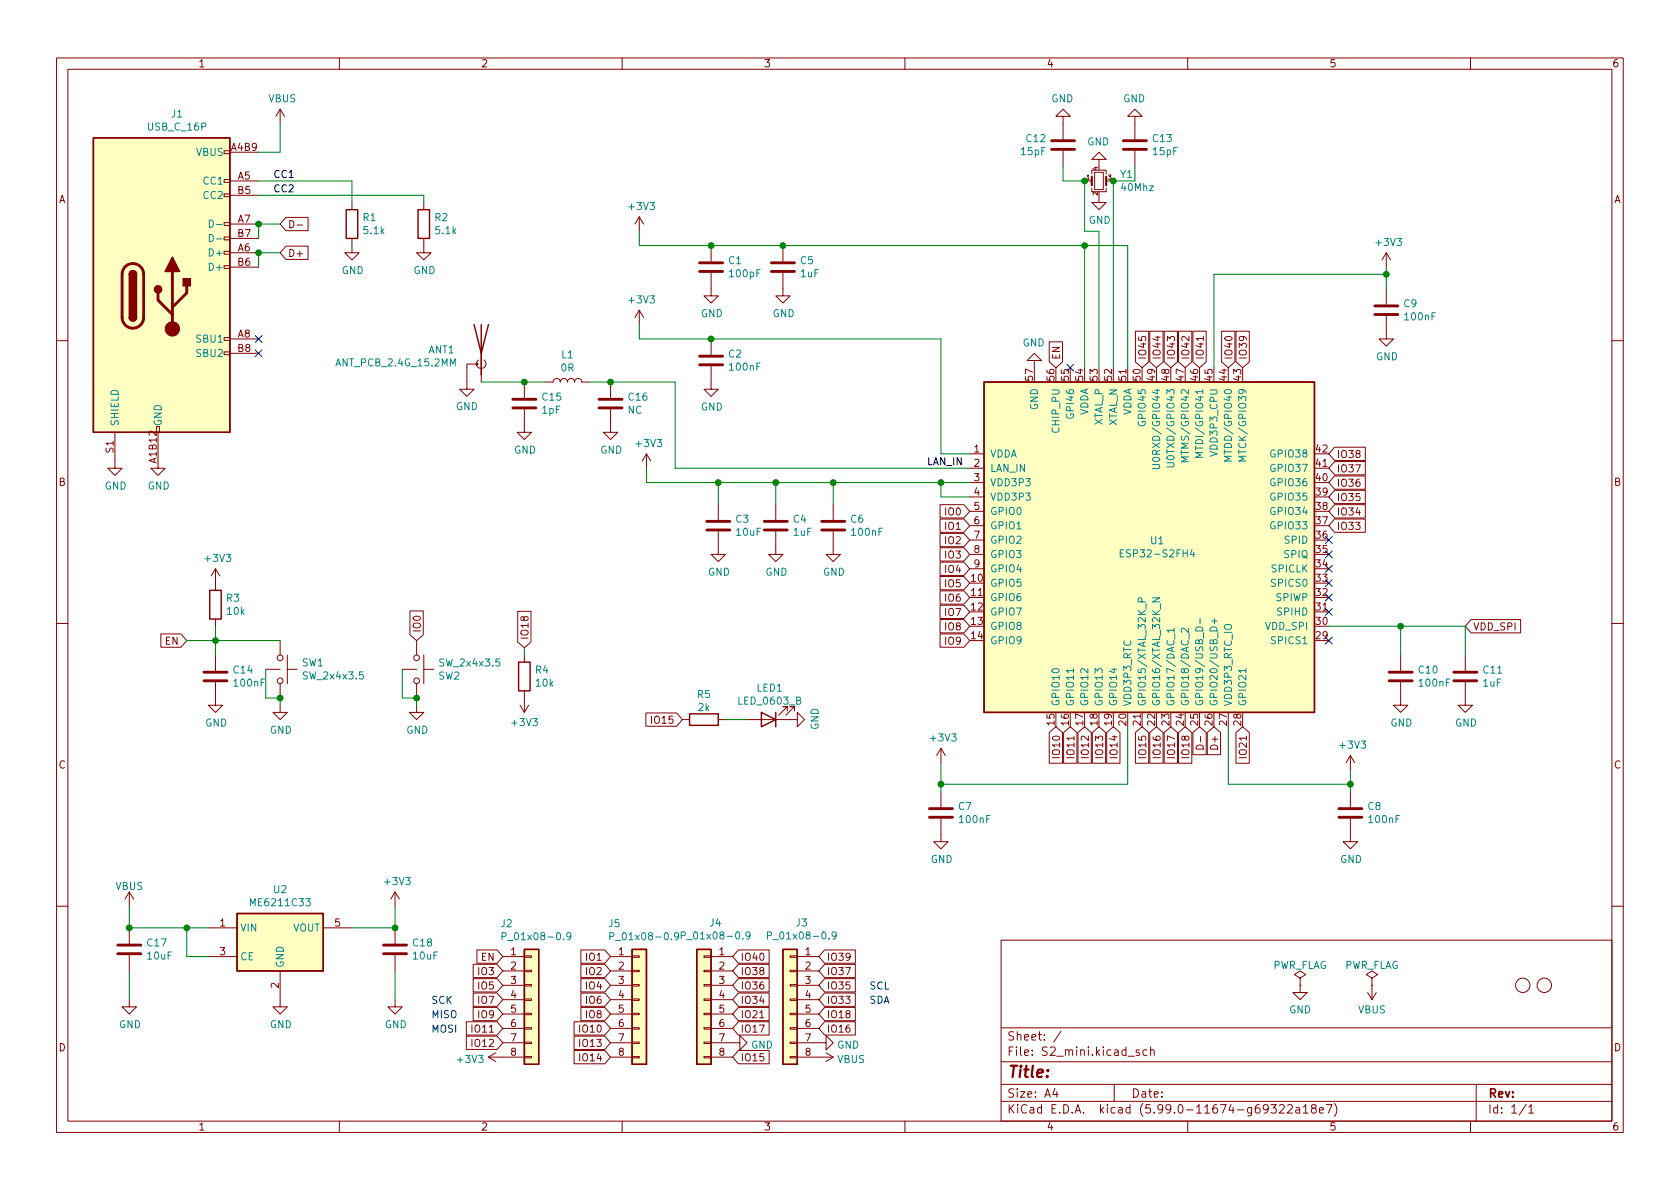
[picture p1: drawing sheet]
<svg xmlns="http://www.w3.org/2000/svg" width="297mm" height="210mm" viewBox="0 0 297 210" stroke-linecap="round" stroke-linejoin="round" font-family="sans-serif">
<g fill="none" stroke="#840000" stroke-width=".18">
<path d="M10 10.2h277v190.1h-277zM12 12.2h273v186.1h-273zM49.5 19.3v2.5M49.5 19.3l-.7 1.3M49.5 19.3l.8 1.3M60 10.2v2M110 10.2v2M160 10.2v2M210 10.2v2M260 10.2v2M39.6 39.4h1v.5h-1zM39.6 34.3h1v.5h-1z"/>
<path d="M39.6 31.7h1v.6h-1zM39.6 26.7h1v.5h-1zM40.6 26.9h5.1M40.6 32h5.1M40.6 39.6h5.1M40.6 34.5h5.1M50.5 38.4h4v2.4h-4l-1-1.2zM51.2 39a.64 .64 0 0 1 .8 .6 .64 .64 0 0 1-.8 .7zM52.5 39.8h1M62.2 35.8v1.3M74.9 35.8v1.3M113 38.3l-.7 1.3"/>
<path d="M113 38.3v2.6M113 38.3l.8 1.3M188 20.6h1.2l-1.2-1.3-1.3 1.3h1.3v4M188 26.7v2.8M191.8 32h1.2M193 33.3v.6h2.6v-.6M193 30.7v-.6h2.6v.6M193.5 30.5h1.6v3h-1.6zM194.3 28.2h1.3l-1.3-1.3-1.3 1.3h1.3v1.3M194.3 34.5v1.3h1.3l-1.3 1.3-1.3-1.3h1.3M195.6 32h1.2M200.7 20.6h1.2l-1.2-1.3-1.3 1.3h1.3v4"/>
<path d="M200.7 26.7v2.8M39.6 59.7h1v.5h-1zM39.6 47h1v.5h-1zM39.6 44.4h1v.6h-1zM39.6 41.9h1v.5h-1zM40.6 44.7h5.1M40.6 59.9h5.1M40.6 47.2h5.1M40.6 42.2h5.1M50.5 43.5h4v2.4h-4l-1-1.2zM62.2 42.2v2.5h1.3l-1.3 1.3-1.2-1.3h1.2M74.9 42.2v2.5h1.3l-1.3 1.3-1.2-1.3h1.2"/>
<path d="M113 54.9v2.5M113 54.9l-.7 1.2M113 54.9l.8 1.2M125.7 48.3v4h1.3l-1.3 1.3-1.2-1.3h1.2M125.7 43.4v2.8M125.7 59.9v2.8M138.4 48.3v4h1.3l-1.3 1.3-1.2-1.3h1.2M138.4 43.4v2.8M200.8 58.6h2.3v5.4l-1.2 1-1.1-1zM203.3 58.6h2.3v5.4l-1.1 1-1.2-1zM205.8 58.6h2.4v5.4l-1.2 1-1.2-1zM208.4 58.6h2.3v5.4l-1.2 1-1.1-1z"/>
<path d="M210.9 58.6h2.4v5.4l-1.2 1-1.2-1zM212.8 59.5v.7M216 58.6h2.3v5.4l-1.1 1-1.2-1zM218.5 58.6h2.4v5.4l-1.2 1-1.2-1zM245.1 55.9v4h1.3l-1.3 1.3-1.3-1.3h1.3M245.1 44.7l-.8 1.3M245.1 44.7v2.5M245.1 51v2.8M245.1 44.7l.8 1.3M10 60.2h2M20.3 76.4v6.4h1.3l-1.3 1.3-1.3-1.3h1.3M27.7 75.4h.5v1h-.5z"/>
<path d="M27.9 76.4v6.4h1.3l-1.3 1.3-1.2-1.3h1.2M39.6 62.2h1v.5h-1zM40.6 62.5h5.1M84.3 64.4h-1.8v4.4h1.3l-1.3 1.3-1.2-1.3h1.2M84.6 63.7a.82 .82 0 0 0-.1 1.2 .82 .82 0 0 0 1.2 0 .82 .82 0 0 0-.1-1.2M85.1 62.5v5.1M92.7 72.4v4h1.3l-1.3 1.3-1.3-1.3h1.3M92.7 67.6v2.8M96.5 67.6h1.3a.64 .64 0 0 1 .6-.7 .64 .64 0 0 1 .7 .7 .64 .64 0 0 1 .6-.7 .64 .64 0 0 1 .6 .7 .64 .64 0 0 1 .7-.7 .64 .64 0 0 1 .6 .7 .64 .64 0 0 1 .6-.7 .64 .64 0 0 1 .7 .7h1.2M107.9 72.4v4h1.3l-1.3 1.3-1.2-1.3h1.2M107.9 67.6v2.8M125.7 64.8v4h1.3l-1.3 1.3-1.2-1.3h1.2"/>
<path d="M182.9 63.7h1.2l-1.2-1.2-1.3 1.2h1.3v1.3M185.5 60.4h2.4v3.6l-1.2 1-1.2-1zM199.4 65v2.6M236 79.1h5.4v2.3h-5.4l-1.1-1.1zM285 60.2h2M114.3 80.3l-.8 1.2M114.3 80.3v2.5M114.3 80.3l.8 1.2M127 94v4h1.3l-1.3 1.3-1.3-1.3h1.3M127 89.1v2.8M137.2 94v4h1.2l-1.2 1.3-1.3-1.3h1.3M137.2 89.1v2.8"/>
<path d="M147.3 94v4h1.3l-1.3 1.3-1.3-1.3h1.3M147.3 89.1v2.8M166.2 96.9h4.2l1 1.1-1 1.2h-4.2zM166.2 99.4h4.2l1 1.2-1 1.2h-4.2zM166.2 89.2h4.2l1 1.2-1 1.2h-4.2zM166.2 91.8h4.2l1 1.2-1 1.1h-4.2zM166.2 94.3h4.2l1 1.2-1 1.2h-4.2zM171.4 80.3h2.6M171.4 82.8h2.6M171.4 85.3h2.6M171.4 87.9h2.6M171.4 90.4h2.6"/>
<path d="M171.4 93h2.6M171.4 95.5h2.6M171.4 98h2.6M232.4 82.8h2.5M236 81.6h5.4v2.4h-5.4l-1.1-1.2zM236 84.2h5.4v2.3h-5.4l-1.1-1.2zM236 86.7h5.4v2.4h-5.4l-1.1-1.2zM236 89.2h5.4v2.4h-5.4l-1.1-1.2zM236 91.8h5.4v2.3h-5.4l-1.1-1.1zM10 110.2h2M28.4 112.1h3.6l1 1.2-1 1.2h-3.6zM38.1 100.6v3.8"/>
<path d="M38.1 109.5v1.2M38.1 115.8v2.8M38.1 100.6l-.8 1.2M38.1 100.6l.8 1.2M47 118.4h2.5M49.5 113.3v2.5M50.8 118.4h1.8M50.8 115.8v5.1M71.1 118.4h2.6M72.5 108h2.3v4.3l-1.1 1-1.2-1zM73.7 113.3v2.5M74.9 118.4h1.8"/>
<path d="M74.9 115.8v5.1M91.5 108.1h2.4v5.4l-1.2 1-1.2-1zM92.7 115.8v1.3M166.2 101.9h4.2l1 1.2-1 1.2h-4.2zM166.2 104.5h4.2l1 1.2-1 1.1h-4.2zM166.2 109.6h4.2l1 1.1-1 1.2h-4.2zM166.2 112.1h4.2l1 1.2-1 1.2h-4.2zM166.2 107h4.2l1 1.2-1 1.2h-4.2zM171.4 105.7h2.6M171.4 100.6h2.6M232.4 108.2h2.5M247.6 115.8v2.8"/>
<path d="M259.1 115.8v2.8M260.1 109.6h8.8v2.3h-8.8l-1-1.2zM285 110.2h2M38.1 120.6v4.1h1.3l-1.3 1.3-1.3-1.3h1.3M49.5 124.7v1.3h1.3l-1.3 1.2-1.2-1.2h1.2M49.5 120.9v2.5M73.7 124.7v1.3h1.2l-1.2 1.2-1.3-1.2h1.3M73.7 120.9v2.5M91.9 124.7l.8 1.3M92.7 122.2v3.8M93.5 124.7l-.8 1.3M114.2 126.1h5.4l1 1.1-1 1.2h-5.4z"/>
<path d="M120.6 127.2h1.3M127 127.2h1.3M132.1 127.2h8.9v-1.2l1.2 1.2-1.2 1.3v-1.3M139.2 125.7v-.7h-.8h.8l-1.5 1.5M140.5 125.7v-.7h-.8h.8l-1.6 1.5M166.4 132.3v2.6M166.4 139.9v2.8M166.4 132.3l-.8 1.3M166.4 132.3l.7 1.3M185.5 129.5l1.2-1 1.2 1v5.5h-2.4zM188.1 129.5l1.1-1 1.2 1v5.5h-2.3zM190.6 129.5l1.2-1 1.1 1v5.5h-2.3z"/>
<path d="M193.1 129.5l1.2-1 1.2 1v5.5h-2.4zM195.7 129.5l1.1-1 1.2 1v5.5h-2.3zM200.8 129.5l1.1-1 1.2 1v5.5h-2.3zM201.9 126v2.5M203.3 129.5l1.2-1 1.1 1v5.5h-2.3zM205.8 129.5l1.2-1 1.2 1v5.5h-2.4zM208.4 129.5l1.1-1 1.2 1v5.5h-2.3zM210.9 129.5l1.2-1 1.2 1v4h-2.4zM211.7 131.9a.66 .66 0 0 1 .7-.1 .66 .66 0 0 1 .4 .7h-1.3zM212.3 130.2v1M213.5 129.5l1.1-1 1.2 1v4h-2.3zM218.5 129.5l1.2-1 1.2 1v5.5h-2.4z"/>
<path d="M238.8 133.6v2.5M238.8 139.9v2.8M238.8 133.6l-.8 1.3M238.8 133.6l.7 1.3M247.6 120.6v4.1h1.3l-1.3 1.3-1.2-1.3h1.2M259.1 120.6v4.1h1.2l-1.2 1.3-1.3-1.3h1.3M22.9 157.7l-.8 1.3M22.9 157.7v2.6M22.9 157.7l.7 1.3M69.8 157.7l-.7 1.3M69.8 157.7v2.6M69.8 157.7l.8 1.3"/>
<path d="M166.4 144.8v4h1.2l-1.2 1.3-1.3-1.3h1.3M238.8 144.8v4h1.2l-1.2 1.3-1.3-1.3h1.3M10 160.2h2M22.9 176.8v1.2h1.2l-1.2 1.3-1.3-1.3h1.3M22.9 164.1v2.8M22.9 168.9v2.8M36.8 164.1h5.1M36.8 169.2h5.1M49.5 171.7v6.3h1.3l-1.3 1.3-1.2-1.3h1.2M57.1 164.1h5.1M69.8 176.8v1.2h1.3l-1.3 1.3-1.2-1.3h1.2M69.8 164.1v2.8"/>
<path d="M69.8 168.9v2.8M83.7 173.1h4.2l1 1.1-1 1.2h-4.2zM83.7 175.6h4.2l1 1.2-1 1.2h-4.2zM83.7 178.1h4.2l1 1.2-1 1.2h-4.2zM83.7 170.5h4.2l1 1.2-1 1.2h-4.2zM84.3 168h3.6l1 1.2-1 1.1h-3.6zM88.9 169.2h3.8M88.9 171.7h3.8M88.9 174.2h3.8M88.9 176.8h3.8M88.9 179.3h3.8M92.7 179.2h1.3v.2h-1.3z"/>
<path d="M92.7 176.7h1.3v.2h-1.3zM92.7 174.1h1.3v.3h-1.3zM92.7 171.6h1.3v.2h-1.3zM92.7 169h1.3v.3h-1.3zM102.7 168h4.2l1 1.2-1 1.1h-4.2zM102.7 170.5h4.2l1 1.2-1 1.2h-4.2zM102.7 173.1h4.2l1 1.1-1 1.2h-4.2zM102.7 175.6h4.2l1 1.2-1 1.2h-4.2zM102.7 178.1h4.2l1 1.2-1 1.2h-4.2zM107.9 169.2h3.9M107.9 171.7h3.9M107.9 174.2h3.9"/>
<path d="M107.9 176.8h3.9M107.9 179.3h3.9M111.8 179.2h1.2v.2h-1.2zM111.8 176.7h1.2v.2h-1.2zM111.8 174.1h1.2v.3h-1.2zM111.8 171.6h1.2v.2h-1.2zM111.8 169h1.2v.3h-1.2zM124.5 179.2h1.2v.2h-1.2zM124.5 176.7h1.2v.2h-1.2zM124.5 174.1h1.2v.3h-1.2zM124.5 171.6h1.2v.2h-1.2zM124.5 169h1.2v.3h-1.2z"/>
<path d="M125.7 169.2h3.8M125.7 171.7h3.8M125.7 174.2h3.8M125.7 176.8h3.8M125.7 179.3h3.8M130.6 168h5.4v2.3h-5.4l-1.1-1.1zM130.6 170.5h5.4v2.4h-5.4l-1.1-1.2zM130.6 173.1h5.4v2.3h-5.4l-1.1-1.2zM130.6 175.6h5.4v2.4h-5.4l-1.1-1.2zM130.6 178.1h5.4v2.4h-5.4l-1.1-1.2zM134.3 180h.8M139.7 179.2h1.3v.2h-1.3z"/>
<path d="M139.7 176.7h1.3v.2h-1.3zM139.7 174.1h1.3v.3h-1.3zM139.7 171.6h1.3v.2h-1.3zM139.7 169h1.3v.3h-1.3zM141 169.2h3.8M141 171.7h3.8M141 174.2h3.8M141 176.8h3.8M141 179.3h3.8M145.8 168h5.4v2.3h-5.4l-1-1.1zM145.8 170.5h5.4v2.4h-5.4l-1-1.2zM145.8 173.1h5.4v2.3h-5.4l-1-1.2z"/>
<path d="M145.8 175.6h5.4v2.4h-5.4l-1-1.2zM145.8 178.1h5.4v2.4h-5.4l-1-1.2zM177 166.3h108v32h-108zM229.9 174.2v1.3h1.2l-1.2 1.3-1.3-1.3h1.3M229.9 173l1-.7-1-.6-1 .6 1 .7v1.2M229.9 174.2h.1M241.8 175.5l.8 1.3M242.6 173l1-.7-1-.6-1 .6 1 .7v1.2M242.6 174.2h.1M242.6 174.2v2.6M243.3 175.5l-.7 1.3M285 160.2h2"/>
<path d="M60 198.3v2M82.4 180.7h5.5l1 1.2-1 1.1h-5.5zM82.4 183.2h5.5l1 1.2-1 1.2h-5.5zM86.4 186.9h6.3M86.4 186.9l1.2 .8M87.6 186.2l-1.2 .7M88.9 181.9h3.8M88.9 184.4h3.8M92.7 186.8h1.3v.3h-1.3zM92.7 184.3h1.3v.2h-1.3zM92.7 181.7h1.3v.3h-1.3zM101.5 180.7h5.4l1 1.2-1 1.1h-5.4z"/>
<path d="M101.5 183.2h5.4l1 1.2-1 1.2h-5.4zM101.5 185.8h5.4l1 1.1-1 1.2h-5.4zM107.9 181.9h3.9M107.9 184.4h3.9M107.9 186.9h3.9M110 198.3v2M111.8 186.8h1.2v.3h-1.2zM111.8 184.3h1.2v.2h-1.2zM111.8 181.7h1.2v.3h-1.2zM124.5 186.8h1.2v.3h-1.2zM124.5 184.3h1.2v.2h-1.2zM124.5 181.7h1.2v.3h-1.2z"/>
<path d="M125.7 184.4h5.1v-1.3l1.3 1.3-1.3 1.3v-1.3M125.7 181.9h3.8M125.7 186.9h3.8M130.6 180.7h5.4v2.3h-5.4l-1.1-1.1zM130.6 185.8h5.4v2.3h-5.4l-1.1-1.2zM139.7 186.8h1.3v.3h-1.3zM139.7 184.3h1.3v.2h-1.3zM139.7 181.7h1.3v.3h-1.3zM141 184.4h5v-1.3l1.3 1.3-1.3 1.3v-1.3M141 181.9h3.8M141 186.9h6.3M145.8 180.7h5.4v2.3h-5.4l-1-1.1z"/>
<path d="M146 186.2l1.3 .7M147.3 186.9l-1.3 .8M160 198.3v2M177 194.8h108M177 191.8h108M177 187.8h108M177 181.8h108M186.5 192.5l-.4 1h1M186.9 193v1M187.6 182.4l-1.3 1.9M197 191.8v3M199.4 186.8h1.2"/>
<path d="M201.4 185.7l-.3-.1-.2 .2v.3l.5 .1v.4h-.5M202.8 185.7l-.4-.1-.3 .3v.4l.1 .3h.6M203.4 185.8l.2-.2 .4 .1 .1 .9M203.4 185.1v1.5M210 198.3v2M224.7 195.3h.9l-.5 .6 .5 .1v.7l-.2 .1h-.5l-.2-.1M226.2 195.5l.6-.2 .2 .2 .1 .3-1 1h1M227.6 195.5l.6-.2 .2 .2 .1 .3-.9 1h.9M229.1 195.9h.6l.1 .9M229.8 196.2l-.5 .1a.29 .29 0 0 0-.2 .2 .29 .29 0 0 0 .2 .3h.5M230.4 195.8l.5-.5v1.5M230.4 196.8h.9"/>
<path d="M232.1 196l-.2-.3v-.2l.2-.2 .5 .1 .1 .2-.1 .2-.6 .2-.1 .3v.4l.2 .1h.5l.1-.3-.1-.4-.2-.1M233.3 196.3l.7-.1-.1-.3-.4-.1-.2 .2 .1 .8h.5M234.5 195.3h1l-.6 1.5M235.9 195.1a1.72 1.72 0 0 1 0 2.3M260 198.3v2M261 191.8v6.5M269.9 195.3l-1.3 1.9M270.3 195.8l.4-.5v1.5M270.3 196.8h.9"/>
<circle cx="49.5" cy="116.3" r=".51"/>
<circle cx="73.7" cy="116.3" r=".51"/>
<circle cx="49.5" cy="120.4" r=".51"/>
<circle cx="73.7" cy="120.4" r=".51"/>
<circle cx="269.2" cy="174.2" r="1.27"/>
<circle cx="273.1" cy="174.2" r="1.27"/>
</g>
<g fill="#ffffc2" stroke="#ffffc2" stroke-width=".18">
<path d="M41.9 161.5h15.2v10.2h-15.2z"/>
<path d="M16.5 24.4h24.1v52h-24.1z"/>
<path d="M111.8 167.9h2.5v20.3h-2.5z"/>
<path d="M123.2 167.9h2.5v20.3h-2.5z"/>
<path d="M92.7 167.9h2.5v20.3h-2.5z"/>
<path d="M174 67.6h58.4v58.4h-58.4z"/>
<path d="M138.4 167.9h2.6v20.3h-2.6z"/>
</g>
<g fill="none" stroke="#840000" stroke-width=".25">
<path d="M16.5 24.4h24.1v52h-24.1zM61.2 37.1h2v5.1h-2zM73.9 37.1h2v5.1h-2zM22.9 56.1a.64 .64 0 0 0 .6 .7 .64 .64 0 0 0 .6-.7M22.9 48.5a.64 .64 0 0 1 .6-.6 .64 .64 0 0 1 .6 .6M83.8 57.4l1.3 5.1 1.3-5.1M85.1 57.4v8.9M174 67.6h58.4v58.4h-58.4zM37.1 104.4h2v5.1h-2zM91.7 117.1h2v5.1h-2zM121.9 126.2h5.1v2.1h-5.1zM134.6 126l2.6 1.2-2.6 1.3z"/>
<path d="M137.2 126v2.5M41.9 161.5h15.2v10.2h-15.2zM92.7 167.9h2.5v20.3h-2.5zM111.8 167.9h2.5v20.3h-2.5zM123.2 167.9h2.5v20.3h-2.5zM138.4 167.9h2.6v20.3h-2.6z"/>
</g>
<g fill="none" stroke="#840000" stroke-width=".51">
<path d="M185.9 26.4h4.1M185.9 24.9h4.1M198.6 26.4h4.1M198.6 24.9h4.1M22.1 47.2a1.91 1.91 0 0 1 2.1-.5 1.91 1.91 0 0 1 1.2 1.8v7.6a1.91 1.91 0 0 1-1.9 1.9 1.91 1.91 0 0 1-1.9-1.9v-7.8l.2-.6zM27.9 51.8v1.3l2.6 2.5M30.5 48v10.2M33 50.5v1.3l-2.5 2.6M123.7 48h4.1M123.7 46.5h4.1M136.4 48h4.1M136.4 46.5h4.1"/>
<path d="M243.1 55.6h4M243.1 54.1h4M90.7 72.1h4M90.7 70.6h4M105.9 72.1h4.1M105.9 70.6h4.1M123.7 64.5h4.1M123.7 63h4.1M125 93.7h4M125 92.2h4M135.1 93.7h4.1M135.1 92.2h4.1"/>
<path d="M145.3 93.7h4.1M145.3 92.2h4.1M36.1 118.9h4M245.6 118.9h4.1M257 118.9h4.1M36.1 120.4h4M245.6 120.4h4.1M257 120.4h4.1M164.3 144.5h4.1M164.3 143h4.1M236.7 144.5h4.1M236.7 143h4.1"/>
<path d="M20.8 168.7h4.1M20.8 167.1h4.1M67.8 168.7h4.1M67.8 167.1h4.1"/>
</g>
<g fill="#840000" stroke="#840000" stroke-width=".25">
<path d="M22.9 56.1h1.2a.64 .64 0 0 1-.6 .7 .64 .64 0 0 1-.6-.7z"/>
<path d="M23 48.1a.64 .64 0 0 1 .7-.2 .64 .64 0 0 1 .4 .6h-1.2z"/>
<path d="M22.9 48.5h1.2v7.6h-1.2z"/>
<path d="M32.4 49.3h1.3v1.2h-1.3z"/>
<path d="M30.5 45.5l1.2 2.5h-2.5z"/>
<circle cx="27.9" cy="51.2" r=".63"/>
</g>
<g fill="#840000" stroke="#840000" stroke-width=".18">
<circle cx="30.5" cy="58.2" r="1.27"/>
<circle cx="84.3" cy="64.4" r=".18"/>
<circle cx="269.2" cy="174.2" r=".01"/>
<circle cx="273.1" cy="174.2" r=".01"/>
</g>
<g fill="none" stroke="#008484" stroke-width=".18">
<path d="M37 38.9a.64 .64 0 0 1 .7 .7 .64 .64 0 0 1-.7 .6zM38.3 39.7h.9M37 41.5a.64 .64 0 0 1 .7 .6 .64 .64 0 0 1-.7 .6zM38.3 42.2h.9M198.1 97.8h.4M198.7 97.2h-.6v1.3h.6M203.8 82.1h1l.2 .3v.3l-.2 .2h-1M206.3 81.8h1l.3 .3-.1 .3-.2 .2h-1M210.1 80.8h-1.2l.9 .4-.9 .5h1.2M210.8 97.2l-.3 .9h.7M211.1 97.6v.9M212.7 80h-1.3l.9 .4-.9 .5h1.3"/>
<path d="M217.7 80.7h-1.2l.9 .4-.9 .4h1.2M220.3 80.7h-1.3l.9 .4-.9 .4h1.3M189.8 118.2v.8M201.9 106.4l-.1-.6-.1-.1-.3 .1-.2 .6h1.3M202.6 106.7v1M203.8 105.7h1.2l-1.2 .7h1.2M205.2 106.7v1M207.6 111.5h-1.3l.4 .3M207.6 111.1v.7M207.7 112.1v.9M210.1 111.1v.8l-.9-.8-.3 .2 .1 .5M211.5 111.1a.68 .68 0 0 1 .7-.2 .68 .68 0 0 1 .5 .7h-1.3z"/>
<path d="M212.2 109.3v1M214.2 109.8h1M214.7 109.3v1M220.3 118.2v.8M88.8 165.6l.6-.1 .1-.2-.1-.3-.6-.1v1.3M100.9 165.5l-.2 .2h-.3l-.2-.2 .1-.5 .4-.1 .2 .1a.84 .84 0 0 1-.3 1.2h-.3M107.8 165.6l.6-.1 .1-.2v-.3l-.7-.1v1.3M120 165.5l-.3 .2h-.2l-.2-.2 .1-.5 .3-.1 .2 .1a.84 .84 0 0 1-.3 1.2h-.2M120.4 165.5l.6-.1 .2-.2-.1-.3-.7-.1v1.3M132.6 165.3l-.2 .3h-.3l-.2-.3 .1-.5h.4l.1 .1a.84 .84 0 0 1-.3 1.2h-.2M135.7 165.5l.6-.1 .1-.2-.1-.3-.6-.1v1.3M147.8 165.3l-.2 .3h-.2l-.3-.3 .1-.5h.4l.2 .1a.84 .84 0 0 1-.3 1.2h-.3"/>
</g>
<path d="M193 31.2v1.6M195.6 31.2v1.6" fill="none" stroke="#840000" stroke-width=".38"/>
<g fill="none" stroke="#008400" stroke-width=".18">
<path d="M45.7 32h16.5v3.8M45.7 34.5h29.2v1.3M49.5 39.6h-3.8v2.6M49.5 21.8v5.1h-3.8M188 29.5v2.5h3.8v8.9h2.5v24.1M200.7 29.5v2.5h-3.9v33M49.5 44.7h-3.8v2.5M113 40.9v2.5h86.4v21.6M113 57.4v2.5h53.4v20.4h5M191.8 43.4v21.6M245.1 48.5h-30.5v16.5M245.1 47.2v3.8"/>
<path d="M85.1 67.6h11.4M104.1 67.6h15.3v15.2h52M114.3 82.8v2.5h57.1M127 85.3v3.8M137.2 85.3v3.8M147.3 85.3v3.8M166.4 85.3v2.6h5M33 113.3h16.5M38.1 110.7v5.1M47 118.4v5h2.5v1.3M71.1 118.4v5h2.6v1.3M92.7 114.5v1.3"/>
<path d="M234.9 110.7h24.2v5.1M247.6 110.7v5.1M128.3 127.2h3.8M166.4 134.9v5M199.4 128.5v10.2h-33M217.2 128.5v10.2h21.6M238.8 136.1v3.8M22.9 160.3v3.8h13.9M22.9 171.7v5.1M33 164.1v5.1h3.8M69.8 160.3v3.8h-7.6M69.8 171.7v5.1"/>
</g>
<g fill="none" stroke="#000084" stroke-width=".18">
<path d="M45.1 59.3l1.2 1.2M46.3 59.3l-1.2 1.2M45.1 61.9l1.2 1.2M46.3 61.9l-1.2 1.2M188.6 64.4l1.2 1.2M189.8 64.4l-1.2 1.2M234.3 100l1.3 1.2M234.3 97.4l1.3 1.2M234.3 94.9l1.3 1.2M235.6 100l-1.3 1.2M235.6 97.4l-1.3 1.2M235.6 94.9l-1.3 1.2"/>
<path d="M234.3 102.5l1.3 1.2M234.3 105l1.3 1.3M234.3 107.6l1.3 1.2M234.3 112.7l1.3 1.2M235.6 102.5l-1.3 1.2M235.6 105l-1.3 1.3M235.6 107.6l-1.3 1.2M235.6 112.7l-1.3 1.2"/>
</g>
<g fill="#008400" stroke="#008400" stroke-width=".18">
<circle cx="45.7" cy="44.7" r=".51"/>
<circle cx="45.7" cy="39.6" r=".51"/>
<circle cx="92.7" cy="67.6" r=".51"/>
<circle cx="108" cy="67.6" r=".51"/>
<circle cx="125.7" cy="43.4" r=".51"/>
<circle cx="127" cy="85.3" r=".51"/>
<circle cx="49.5" cy="123.4" r=".51"/>
<circle cx="73.7" cy="123.4" r=".51"/>
<circle cx="69.9" cy="164.1" r=".51"/>
<circle cx="38.1" cy="113.3" r=".51"/>
<circle cx="33" cy="164.1" r=".51"/>
<circle cx="22.9" cy="164.1" r=".51"/>
<circle cx="191.8" cy="43.4" r=".51"/>
<circle cx="196.9" cy="32" r=".51"/>
<circle cx="245.1" cy="48.5" r=".51"/>
<circle cx="191.8" cy="32" r=".51"/>
<circle cx="166.4" cy="138.7" r=".51"/>
<circle cx="247.7" cy="110.7" r=".51"/>
<circle cx="238.8" cy="138.7" r=".51"/>
<circle cx="166.4" cy="85.3" r=".51"/>
<circle cx="147.3" cy="85.3" r=".51"/>
<circle cx="125.7" cy="59.9" r=".51"/>
<circle cx="138.4" cy="43.4" r=".51"/>
<circle cx="137.2" cy="85.3" r=".51"/>
</g>
<text font-size="2.8" fill="#840000" x="178" y="190.6">Title:</text>
<g font-size="2.1" fill="#840000">
<text x="178" y="184">Sheet: /</text>
<text x="178" y="186.7">File: S2_mini.kicad_sch</text>
<text x="178" y="196.9">KiCad E.D.A. kicad (5.99.0-11674-g69322a18e7)</text>
<text x="178" y="194.1">Size: A4</text>
<text x="200" y="194.1">Date:</text>
<text x="263" y="194.1">Rev:</text>
<text x="263" y="196.9">Id: 1/1</text>
</g>
<g font-size="1.8" fill="#840000">
<text x="35" y="11.9">1</text>
<text x="85" y="11.9">2</text>
<text x="135" y="11.9">3</text>
<text x="185" y="11.9">4</text>
<text x="235" y="11.9">5</text>
<text x="285" y="11.9">6</text>
<text x="40.9" y="26.7">A4B9</text>
<text x="10.3" y="35.9">A</text>
<text x="42" y="31.7">A5</text>
<text x="42" y="34.3">B5</text>
<text x="285.3" y="35.9">A</text>
<text x="42" y="39.4">A7</text>
<text x="42" y="41.9">B7</text>
<text x="42" y="44.4">A6</text>
<text x="42" y="47">B6</text>
<text x="50.9" y="45.4">D+</text>
<text x="42" y="59.7">A8</text>
<text x="42" y="62.2">B8</text>
<text x="187.4" y="63.7" transform="rotate(-90 187.4 63.7)">EN</text>
<text x="202.7" y="63.7" transform="rotate(-90 202.7 63.7)">IO45</text>
<text x="205.2" y="63.7" transform="rotate(-90 205.2 63.7)">IO44</text>
<text x="207.7" y="63.7" transform="rotate(-90 207.7 63.7)">IO43</text>
<text x="210.3" y="63.7" transform="rotate(-90 210.3 63.7)">IO42</text>
<text x="212.8" y="63.7" transform="rotate(-90 212.8 63.7)">IO41</text>
<text x="217.9" y="63.7" transform="rotate(-90 217.9 63.7)">IO40</text>
<text x="220.4" y="63.7" transform="rotate(-90 220.4 63.7)">IO39</text>
<text x="182.6" y="67.3" transform="rotate(-90 182.6 67.3)">57</text>
<text x="186.4" y="67.3" transform="rotate(-90 186.4 67.3)">56</text>
<text x="189" y="67.3" transform="rotate(-90 189 67.3)">55</text>
<text x="191.5" y="67.3" transform="rotate(-90 191.5 67.3)">54</text>
<text x="194.1" y="67.3" transform="rotate(-90 194.1 67.3)">53</text>
<text x="196.6" y="67.3" transform="rotate(-90 196.6 67.3)">52</text>
<text x="199.1" y="67.3" transform="rotate(-90 199.1 67.3)">51</text>
<text x="201.7" y="67.3" transform="rotate(-90 201.7 67.3)">50</text>
<text x="204.2" y="67.3" transform="rotate(-90 204.2 67.3)">49</text>
<text x="206.8" y="67.3" transform="rotate(-90 206.8 67.3)">48</text>
<text x="209.3" y="67.3" transform="rotate(-90 209.3 67.3)">47</text>
<text x="211.8" y="67.3" transform="rotate(-90 211.8 67.3)">46</text>
<text x="214.4" y="67.3" transform="rotate(-90 214.4 67.3)">45</text>
<text x="216.9" y="67.3" transform="rotate(-90 216.9 67.3)">44</text>
<text x="219.5" y="67.3" transform="rotate(-90 219.5 67.3)">43</text>
<text x="20.1" y="80.1" transform="rotate(-90 20.1 80.1)">S1</text>
<text x="27.7" y="81.7" transform="rotate(-90 27.7 81.7)">A1B12</text>
<text x="172.2" y="80">1</text>
<text x="172.2" y="82.5">2</text>
<text x="232.7" y="82.5">41</text>
<text x="232.7" y="80">42</text>
<text x="236.3" y="81">IO38</text>
<text x="236.3" y="83.5">IO37</text>
<text x="10.3" y="85.9">B</text>
<text x="172.2" y="85.1">3</text>
<text x="172.2" y="87.6">4</text>
<text x="232.7" y="87.6">39</text>
<text x="232.7" y="85.1">40</text>
<text x="236.3" y="86.1">IO36</text>
<text x="236.3" y="88.6">IO35</text>
<text x="285.3" y="85.9">B</text>
<text x="167.3" y="91.1">IO0</text>
<text x="167.3" y="93.7">IO1</text>
<text x="172.2" y="90.2">5</text>
<text x="172.2" y="92.7">6</text>
<text x="172.2" y="95.2">7</text>
<text x="232.7" y="95.2">36</text>
<text x="232.7" y="92.7">37</text>
<text x="232.7" y="90.2">38</text>
<text x="236.3" y="91.1">IO34</text>
<text x="236.3" y="93.7">IO33</text>
<text x="167.3" y="98.8">IO3</text>
<text x="167.3" y="101.3">IO4</text>
<text x="167.3" y="96.2">IO2</text>
<text x="172.2" y="97.8">8</text>
<text x="172.2" y="100.3">9</text>
<text x="232.7" y="100.3">34</text>
<text x="232.7" y="97.8">35</text>
<text x="167.3" y="103.8">IO5</text>
<text x="167.3" y="106.4">IO6</text>
<text x="171.7" y="102.9">10</text>
<text x="171.7" y="105.4">11</text>
<text x="171.7" y="107.9">12</text>
<text x="232.7" y="107.9">31</text>
<text x="232.7" y="105.4">32</text>
<text x="232.7" y="102.9">33</text>
<text x="74.4" y="111.9" transform="rotate(-90 74.4 111.9)">IO0</text>
<text x="93.4" y="113.2" transform="rotate(-90 93.4 113.2)">IO18</text>
<text x="167.3" y="111.5">IO8</text>
<text x="167.3" y="108.9">IO7</text>
<text x="171.7" y="110.5">13</text>
<text x="171.7" y="113">14</text>
<text x="232.7" y="113">29</text>
<text x="232.7" y="110.5">30</text>
<text x="260.4" y="111.5">VDD_SPI</text>
<text x="29.2" y="114">EN</text>
<text x="167.3" y="114">IO9</text>
<text x="115.5" y="128">IO15</text>
<text x="186.4" y="128.2" transform="rotate(-90 186.4 128.2)">15</text>
<text x="189" y="128.2" transform="rotate(-90 189 128.2)">16</text>
<text x="191.5" y="128.2" transform="rotate(-90 191.5 128.2)">17</text>
<text x="194.1" y="128.2" transform="rotate(-90 194.1 128.2)">18</text>
<text x="196.6" y="128.2" transform="rotate(-90 196.6 128.2)">19</text>
<text x="199.1" y="128.2" transform="rotate(-90 199.1 128.2)">20</text>
<text x="201.7" y="128.2" transform="rotate(-90 201.7 128.2)">21</text>
<text x="204.2" y="128.2" transform="rotate(-90 204.2 128.2)">22</text>
<text x="206.8" y="128.2" transform="rotate(-90 206.8 128.2)">23</text>
<text x="209.3" y="128.2" transform="rotate(-90 209.3 128.2)">24</text>
<text x="211.8" y="128.2" transform="rotate(-90 211.8 128.2)">25</text>
<text x="214.4" y="128.2" transform="rotate(-90 214.4 128.2)">26</text>
<text x="216.9" y="128.2" transform="rotate(-90 216.9 128.2)">27</text>
<text x="219.5" y="128.2" transform="rotate(-90 219.5 128.2)">28</text>
<text x="10.3" y="135.9">C</text>
<text x="187.4" y="133.7" transform="rotate(-90 187.4 133.7)">IO10</text>
<text x="190" y="133.7" transform="rotate(-90 190 133.7)">IO11</text>
<text x="192.5" y="133.7" transform="rotate(-90 192.5 133.7)">IO12</text>
<text x="195" y="133.7" transform="rotate(-90 195 133.7)">IO13</text>
<text x="197.6" y="133.7" transform="rotate(-90 197.6 133.7)">IO14</text>
<text x="202.7" y="133.7" transform="rotate(-90 202.7 133.7)">IO15</text>
<text x="205.2" y="133.7" transform="rotate(-90 205.2 133.7)">IO16</text>
<text x="207.7" y="133.7" transform="rotate(-90 207.7 133.7)">IO17</text>
<text x="210.3" y="133.7" transform="rotate(-90 210.3 133.7)">IO18</text>
<text x="215.4" y="132.2" transform="rotate(-90 215.4 132.2)">D+</text>
<text x="220.4" y="133.7" transform="rotate(-90 220.4 133.7)">IO21</text>
<text x="285.3" y="135.9">C</text>
<text x="38.9" y="163.8">1</text>
<text x="59.2" y="163.8">5</text>
<text x="38.9" y="168.9">3</text>
<text x="84.7" y="172.4">IO3</text>
<text x="85.1" y="169.9">EN</text>
<text x="90.3" y="168.9">1</text>
<text x="90.3" y="171.4">2</text>
<text x="90.3" y="174">3</text>
<text x="103.8" y="169.9">IO1</text>
<text x="103.8" y="172.4">IO2</text>
<text x="109.4" y="168.9">1</text>
<text x="109.4" y="171.4">2</text>
<text x="109.4" y="174">3</text>
<text x="127.1" y="168.9">1</text>
<text x="127.1" y="171.4">2</text>
<text x="127.1" y="174">3</text>
<text x="130.9" y="169.9">IO40</text>
<text x="130.9" y="172.4">IO38</text>
<text x="142.4" y="168.9">1</text>
<text x="142.4" y="171.4">2</text>
<text x="142.4" y="174">3</text>
<text x="146.1" y="169.9">IO39</text>
<text x="146.1" y="172.4">IO37</text>
<text x="49.3" y="174.7" transform="rotate(-90 49.3 174.7)">2</text>
<text x="84.7" y="175">IO5</text>
<text x="84.7" y="177.5">IO7</text>
<text x="90.3" y="176.5">4</text>
<text x="90.3" y="179.1">5</text>
<text x="103.8" y="175">IO4</text>
<text x="103.8" y="177.5">IO6</text>
<text x="109.4" y="176.5">4</text>
<text x="109.4" y="179.1">5</text>
<text x="127.1" y="176.5">4</text>
<text x="127.1" y="179.1">5</text>
<text x="130.9" y="175">IO36</text>
<text x="130.9" y="177.5">IO34</text>
<text x="142.4" y="176.5">4</text>
<text x="142.4" y="179.1">5</text>
<text x="146.1" y="175">IO35</text>
<text x="146.1" y="177.5">IO33</text>
<text x="10.3" y="185.9">D</text>
<text x="83.7" y="182.6">IO11</text>
<text x="83.7" y="185.1">IO12</text>
<text x="84.7" y="180">IO9</text>
<text x="90.3" y="181.6">6</text>
<text x="90.3" y="184.1">7</text>
<text x="102.8" y="182.6">IO10</text>
<text x="102.8" y="185.1">IO13</text>
<text x="103.8" y="180">IO8</text>
<text x="109.4" y="181.6">6</text>
<text x="109.4" y="184.1">7</text>
<text x="127.1" y="181.6">6</text>
<text x="127.1" y="184.1">7</text>
<text x="130.9" y="182.6">IO17</text>
<text x="130.9" y="180">IO21</text>
<text x="142.4" y="181.6">6</text>
<text x="142.4" y="184.1">7</text>
<text x="146.1" y="180">IO18</text>
<text x="146.1" y="182.6">IO16</text>
<text x="285.3" y="185.9">D</text>
<text x="90.3" y="186.7">8</text>
<text x="102.8" y="187.7">IO14</text>
<text x="109.4" y="186.7">8</text>
<text x="127.1" y="186.7">8</text>
<text x="130.9" y="187.7">IO15</text>
<text x="142.4" y="186.7">8</text>
<text x="35" y="199.9">1</text>
<text x="85" y="199.9">2</text>
<text x="135" y="199.9">3</text>
<text x="185" y="199.9">4</text>
<text x="235" y="199.9">5</text>
<text x="285" y="199.9">6</text>
</g>
<g font-size="1.8" fill="#008484">
<text x="26.2" y="23.1">USB_C_16P</text>
<text x="30.3" y="20.8">J1</text>
<text x="47.5" y="18.1">VBUS</text>
<text x="185.9" y="18.1">GND</text>
<text x="198.6" y="18.1">GND</text>
<text x="34.7" y="27.6">VBUS</text>
<text x="180.6" y="27.4">15pF</text>
<text x="181.5" y="25.1">C12</text>
<text x="192.2" y="25.7">GND</text>
<text x="203.9" y="25.1">C13</text>
<text x="203.9" y="27.4">15pF</text>
<text x="36.1" y="32.6">CC1</text>
<text x="36.1" y="35.2">CC2</text>
<text x="198.1" y="31.5">Y1</text>
<text x="198.4" y="33.8">40Mhz</text>
<text x="64.2" y="39.1">R1</text>
<text x="64.4" y="41.4">5.1k</text>
<text x="76.9" y="39.1">R2</text>
<text x="77.1" y="41.4">5.1k</text>
<text x="111.3" y="37.1">+3V3</text>
<text x="192.5" y="39.6">GND</text>
<text x="37.3" y="45.3">D+</text>
<text x="37.3" y="47.9">D+</text>
<text x="128.8" y="46.7">C1</text>
<text x="141.5" y="46.7">C5</text>
<text x="243.4" y="43.5">+3V3</text>
<text x="60.4" y="48.5">GND</text>
<text x="73.1" y="48.5">GND</text>
<text x="111.3" y="53.6">+3V3</text>
<text x="129.1" y="49">100pF</text>
<text x="141.6" y="49">1uF</text>
<text x="123.9" y="56.1">GND</text>
<text x="136.6" y="56.1">GND</text>
<text x="248.2" y="54.3">C9</text>
<text x="248.5" y="56.6">100nF</text>
<text x="34.9" y="60.6">SBU1</text>
<text x="34.9" y="63.1">SBU2</text>
<text x="59.8" y="64.8">ANT_PCB_2.4G_15.2MM</text>
<text x="75.8" y="62.5">ANT1</text>
<text x="99.2" y="65.7">0R</text>
<text x="99.3" y="63.4">L1</text>
<text x="128.8" y="63.2">C2</text>
<text x="129.1" y="65.5">100nF</text>
<text x="180.8" y="61.3">GND</text>
<text x="243.3" y="63.7">GND</text>
<text x="95.9" y="70.8">C15</text>
<text x="111.2" y="70.8">C16</text>
<text x="21" y="75.4" transform="rotate(-90 21 75.4)">SHIELD</text>
<text x="28.6" y="75.4" transform="rotate(-90 28.6 75.4)">GND</text>
<text x="80.6" y="72.5">GND</text>
<text x="95.9" y="73.1">1pF</text>
<text x="111" y="73.1">NC</text>
<text x="123.9" y="72.6">GND</text>
<text x="183.5" y="72.5" transform="rotate(-90 183.5 72.5)">GND</text>
<text x="187.3" y="76.2" transform="rotate(-90 187.3 76.2)">CHIP_PU</text>
<text x="189.9" y="73.6" transform="rotate(-90 189.9 73.6)">GPI46</text>
<text x="192.4" y="73.6" transform="rotate(-90 192.4 73.6)">VDDA</text>
<text x="194.9" y="75.4" transform="rotate(-90 194.9 75.4)">XTAL_P</text>
<text x="197.5" y="75.5" transform="rotate(-90 197.5 75.5)">XTAL_N</text>
<text x="200" y="73.6" transform="rotate(-90 200 73.6)">VDDA</text>
<text x="202.6" y="75" transform="rotate(-90 202.6 75)">GPIO45</text>
<text x="90.9" y="80.2">GND</text>
<text x="106.1" y="80.2">GND</text>
<text x="112.6" y="79">+3V3</text>
<text x="175" y="80.9">VDDA</text>
<text x="175" y="83.4">LAN_IN</text>
<text x="205.1" y="81.5" transform="rotate(-90 205.1 81.5)">U0RXD/GPIO44</text>
<text x="207.6" y="81.3" transform="rotate(-90 207.6 81.3)">U0TXD/GPIO43</text>
<text x="210.2" y="80.7" transform="rotate(-90 210.2 80.7)">MTMS/GPIO42</text>
<text x="212.7" y="79.8" transform="rotate(-90 212.7 79.8)">MTDI/GPIO41</text>
<text x="215.3" y="80.2" transform="rotate(-90 215.3 80.2)">VDD3P3_CPU</text>
<text x="217.8" y="80.6" transform="rotate(-90 217.8 80.6)">MTDD/GPIO40</text>
<text x="220.3" y="80.6" transform="rotate(-90 220.3 80.6)">MTCK/GPIO39</text>
<text x="225" y="83.4">GPIO37</text>
<text x="225" y="80.9">GPIO38</text>
<text x="18.5" y="86.6">GND</text>
<text x="26.1" y="86.6">GND</text>
<text x="175" y="86">VDD3P3</text>
<text x="175" y="88.5">VDD3P3</text>
<text x="225" y="88.5">GPIO35</text>
<text x="225" y="86">GPIO36</text>
<text x="130.1" y="92.4">C3</text>
<text x="130.3" y="94.7">10uF</text>
<text x="140.3" y="92.4">C4</text>
<text x="140.3" y="94.7">1uF</text>
<text x="150.4" y="92.4">C6</text>
<text x="150.7" y="94.7">100nF</text>
<text x="175" y="91.1">GPIO0</text>
<text x="175" y="93.6">GPIO1</text>
<text x="225" y="93.6">GPIO33</text>
<text x="225" y="91.1">GPIO34</text>
<text x="36.4" y="99.4">+3V3</text>
<text x="125.2" y="101.8">GND</text>
<text x="135.3" y="101.8">GND</text>
<text x="145.5" y="101.8">GND</text>
<text x="175" y="96.1">GPIO2</text>
<text x="175" y="98.7">GPIO3</text>
<text x="175" y="101.2">GPIO4</text>
<text x="198.8" y="98.5">ESP32-S2FH4</text>
<text x="203.5" y="96.2">U1</text>
<text x="224.9" y="101.2">SPICLK</text>
<text x="227.2" y="98.7">SPIQ</text>
<text x="227.3" y="96.1">SPID</text>
<text x="40.1" y="106.4">R3</text>
<text x="175" y="103.8">GPIO5</text>
<text x="175" y="106.3">GPIO6</text>
<text x="225.1" y="103.8">SPICS0</text>
<text x="225.7" y="106.3">SPIWP</text>
<text x="40.2" y="108.7">10k</text>
<text x="175" y="108.8">GPIO7</text>
<text x="175" y="111.4">GPIO8</text>
<text x="175" y="113.9">GPIO9</text>
<text x="223.8" y="111.4">VDD_SPI</text>
<text x="225.1" y="113.9">SPICS1</text>
<text x="226" y="108.8">SPIHD</text>
<text x="41.3" y="119.1">C14</text>
<text x="53.4" y="117.8">SW1</text>
<text x="77.9" y="117.9">SW_2x4x3.5</text>
<text x="94.7" y="119.1">R4</text>
<text x="250.9" y="119.1">C10</text>
<text x="262.3" y="119.1">C11</text>
<text x="41.5" y="121.4">100nF</text>
<text x="53.8" y="120.1">SW_2x4x3.5</text>
<text x="77.5" y="120.2">SW2</text>
<text x="94.8" y="121.4">10k</text>
<text x="123.3" y="123.4">R5</text>
<text x="123.5" y="125.7">2k</text>
<text x="130.7" y="124.6">LED_0603_B</text>
<text x="133.8" y="122.3">LED1</text>
<text x="187.3" y="125" transform="rotate(-90 187.3 125)">GPIO10</text>
<text x="189.9" y="125" transform="rotate(-90 189.9 125)">GPIO11</text>
<text x="192.4" y="125" transform="rotate(-90 192.4 125)">GPIO12</text>
<text x="194.9" y="125" transform="rotate(-90 194.9 125)">GPIO13</text>
<text x="197.5" y="125" transform="rotate(-90 197.5 125)">GPIO14</text>
<text x="200" y="125" transform="rotate(-90 200 125)">VDD3P3_RTC</text>
<text x="202.6" y="125" transform="rotate(-90 202.6 125)">GPIO15/XTAL_32K_P</text>
<text x="205.1" y="125" transform="rotate(-90 205.1 125)">GPIO16/XTAL_32K_N</text>
<text x="207.6" y="125" transform="rotate(-90 207.6 125)">GPIO17/DAC_1</text>
<text x="210.2" y="125" transform="rotate(-90 210.2 125)">GPIO18/DAC_2</text>
<text x="212.7" y="125" transform="rotate(-90 212.7 125)">GPIO19/USB_D-</text>
<text x="215.3" y="125" transform="rotate(-90 215.3 125)">GPIO20/USB_D+</text>
<text x="217.8" y="125" transform="rotate(-90 217.8 125)">VDD3P3_RTC_IO</text>
<text x="220.3" y="125" transform="rotate(-90 220.3 125)">GPIO21</text>
<text x="251" y="121.4">100nF</text>
<text x="262.2" y="121.4">1uF</text>
<text x="36.3" y="128.5">GND</text>
<text x="47.7" y="129.7">GND</text>
<text x="71.8" y="129.7">GND</text>
<text x="90.6" y="128.4">+3V3</text>
<text x="144.7" y="129.1" transform="rotate(-90 144.7 129.1)">GND</text>
<text x="164.7" y="131.1">+3V3</text>
<text x="245.8" y="128.5">GND</text>
<text x="257.2" y="128.5">GND</text>
<text x="237.1" y="132.4">+3V3</text>
<text x="169.5" y="143.2">C7</text>
<text x="241.9" y="143.2">C8</text>
<text x="169.7" y="145.5">100nF</text>
<text x="242.1" y="145.5">100nF</text>
<text x="164.5" y="152.6">GND</text>
<text x="236.9" y="152.6">GND</text>
<text x="20.4" y="157.4">VBUS</text>
<text x="44.6" y="160.2">ME6211C33</text>
<text x="48.4" y="157.9">U2</text>
<text x="68.1" y="156.5">+3V3</text>
<text x="26.1" y="167.4">C17</text>
<text x="42.4" y="164.7">VIN</text>
<text x="51.7" y="164.7">VOUT</text>
<text x="73.1" y="167.4">C18</text>
<text x="88.6" y="164">J2</text>
<text x="89.8" y="166.3">P_01x08-0.9</text>
<text x="107.6" y="164">J5</text>
<text x="108.8" y="166.3">P_01x08-0.9</text>
<text x="121.4" y="166.1">P_01x08-0.9</text>
<text x="125.5" y="163.8">J4</text>
<text x="136.7" y="166.1">P_01x08-0.9</text>
<text x="140.7" y="163.8">J3</text>
<text x="26.1" y="169.7">10uF</text>
<text x="42.4" y="169.8">CE</text>
<text x="50.2" y="171.2" transform="rotate(-90 50.2 171.2)">GND</text>
<text x="73.1" y="169.7">10uF</text>
<text x="224.9" y="171.3">PWR_FLAG</text>
<text x="237.6" y="171.3">PWR_FLAG</text>
<text x="227.9" y="179.2">GND</text>
<text x="240.1" y="179.2">VBUS</text>
<text x="21" y="181.8">GND</text>
<text x="47.7" y="181.8">GND</text>
<text x="68" y="181.8">GND</text>
<text x="132.8" y="185.4">GND</text>
<text x="148" y="185.4">GND</text>
<text x="81" y="188">+3V3</text>
<text x="148" y="188">VBUS</text>
</g>
<g font-size="1.8">
<text x="48.3" y="34">CC2</text>
<text x="48.3" y="31.5">CC1</text>
<text x="163.8" y="82.3">LAN_IN</text>
</g>
<g font-size="1.8" fill="#0000c2">
<text x="76.2" y="177.5">SCK</text>
<text x="153.7" y="177.5">SDA</text>
<text x="153.7" y="175">SCL</text>
<text x="76.2" y="180">MISO</text>
<text x="76.2" y="182.6">MOSI</text>
</g>
<g font-size="1.1" fill="#840000">
<text x="192.1" y="31.7">1</text>
<text x="194.1" y="34.5" transform="rotate(-90 194.1 34.5)">2</text>
<text x="194.1" y="30.1" transform="rotate(-90 194.1 30.1)">4</text>
<text x="195.9" y="31.7">3</text>
</g>
</svg>
